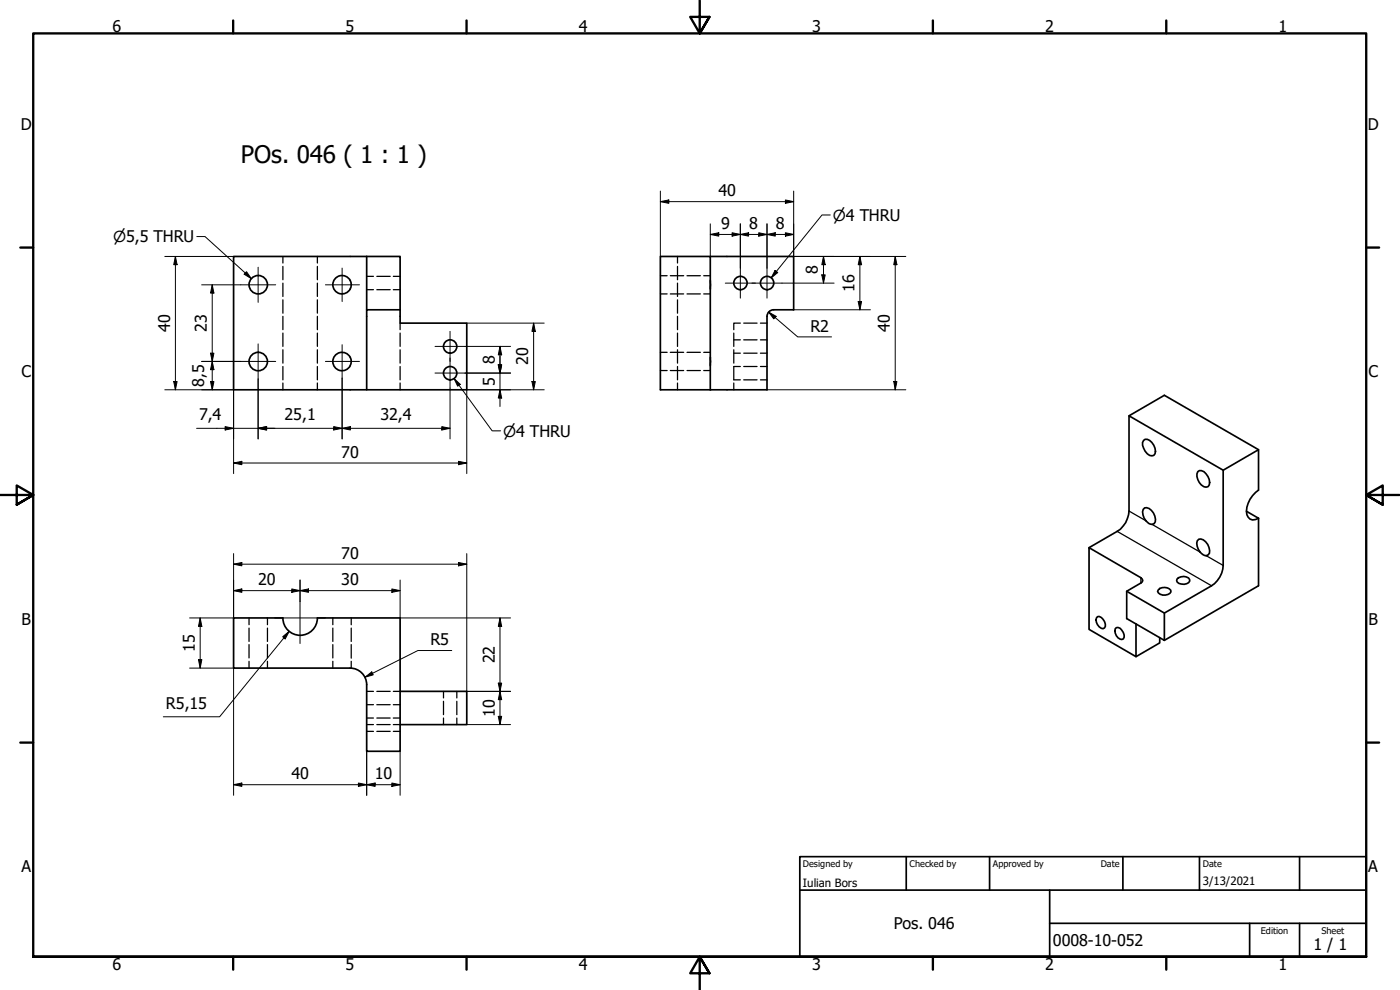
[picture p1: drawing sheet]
<svg xmlns="http://www.w3.org/2000/svg" width="420mm" height="297mm" viewBox="0 0 420 297" stroke-linecap="round" stroke-linejoin="round" font-family="sans-serif">
<!-- layer: Hidden (ISO) -->
<g fill="none" stroke="#000" stroke-width=".38">
<path d="M84.9 76.9v2M84.9 79.9v4M95.2 76.9v2M95.2 79.9v4M203.3 76.9v2M203.3 79.9v4M84.9 84.9v4M84.9 90v4M84.9 94.9v4M84.9 99.9v4M95.2 84.9v4M95.2 90v4"/>
<path d="M95.2 94.9v4M95.2 99.9v4M110 86.9h2.1M110 82.9h2.1M113.1 86.9h4M113.1 82.9h4M118 86.9h2.1M118 82.9h2.1M120.1 97v1.9M120.1 99.9v4M198.2 88.2h2M198.2 82.7h2"/>
<path d="M201.2 88.2h4M201.2 82.7h4M203.3 84.9v4M203.3 90v4M203.3 94.9v4M203.3 99.9v4M206.2 88.2h4M206.2 82.7h4M211.2 88.2h2M211.2 82.7h2M220.2 99.9v4M222.2 97h-2v1.9"/>
<path d="M223.2 97h4M228.2 97h2M84.9 105v4M84.9 110v4M84.9 114.9v2.1M95.2 105v4M95.2 110v4M95.2 114.9v2.1M120.1 105v4M120.1 110v4M120.1 114.9v2.1M198.2 111.2h2"/>
<path d="M198.2 105.7h2M201.2 111.2h4M201.2 105.7h4M203.3 105v4M203.3 110v4M203.3 114.9v2.1M206.2 111.2h4M206.2 105.7h4M211.2 111.2h2M211.2 105.7h2M220.2 105v4M220.2 114.9v2.1"/>
<path d="M220.2 102h2M220.2 106h2M222.2 110h-2v4h2M223.2 110h4M223.2 114h4M223.2 102h4M223.2 106h4M228.2 110h2M228.2 114h2M228.2 102h2M228.2 106h2M74.7 185.4v2"/>
<path d="M74.7 188.5v4M74.7 193.4v4M74.7 198.4v2.1M80.3 185.4v2M80.3 188.5v4M80.3 193.4v4M80.3 198.4v2.1M99.9 185.4v2M99.9 188.5v4M99.9 193.4v4M99.9 198.4v2.1M105.4 185.4v2"/>
<path d="M105.4 188.5v4M105.4 193.4v4.1M105.4 198.4v2.1M110 217.4h2.1M110 219.4h2.1M110 215.4h2.1M110 211.4h2.1M110 207.4h2.1M113.1 217.4h4M113.1 219.4h4M113.1 215.4h4M113.1 211.4h4"/>
<path d="M113.1 207.4h4M118 217.4h2.1M118 219.4h2.1M118 215.4h2.1M118 211.4h2.1M118 207.4h2.1M133.1 207.4v2M133.1 210.4v4M133.1 215.4v2M137.1 207.4v2M137.1 210.4v4M137.1 215.4v2"/>
</g>
<!-- layer: Visible (ISO) -->
<g fill="none" stroke="#000" stroke-width=".51">
<path d="M110 76.9h-39.9v40.1h39.9M110 76.9h10.1v16M110 76.9v16M213.2 76.9h25v16h-6a2 2 0 0 0-2 2M110 92.9h10.1v4.1h20v20h-30.1zM213.2 84.1v2.6M230.2 94.9v22.1h-32v-40.1h15v40.1M105.1 109.7a2.76 2.76 0 0 0-2.5-3.9 2.76 2.76 0 0 0-2.5 3.9 2.76 2.76 0 0 0 4.6 .6l.4-.5M213.2 107.2v2.5M338.8 124.8l28.3 16.3M343.2 132.1a1.65 1.65 0 0 1 2.5 .7 3.1 3.1 0 0 1 .6 3.8 2.1 2.1 0 0 1-2.6-1.2 2.82 2.82 0 0 1-.5-3.3zM377.7 134.9l-28.3-16.3-10.6 6.2v28.5a7.5 7.5 0 0 1-3.5 6.1l-8.5 4.9"/>
<path d="M343.1 152.8l.4-.4a3.4 3.4 0 0 1 3.2 4.2 1.58 1.58 0 0 1-2.8-.3 3.7 3.7 0 0 1-.8-3.5zM359.5 141.5a1.65 1.65 0 0 1 2.4 .7 3.1 3.1 0 0 1 .6 3.8 3 3 0 0 1-3.3-3zM374.1 153.4l3.6 2.1M377.7 155.5a2.21 2.21 0 0 1-2.6 .2 2.21 2.21 0 0 1-1-2.3 8.2 8.2 0 0 1 3.6-6.3v-12.2l-10.6 6.2v28.6a7.6 7.6 0 0 1-3.5 6.1l-14.2 8.1-11.3-6.5M377.7 155.5v20.3l-28.3 16.3M347.6 177a2.6 2.6 0 0 1 3.7 .1l.1 .5a2.45 2.45 0 0 1-4-.1zM353.3 173.7a2.53 2.53 0 0 1 3.7 .1l.1 .5a2.35 2.35 0 0 1-4-.1zM359.3 162.2l.5-.4a3.4 3.4 0 0 1 3.2 4.2 1.58 1.58 0 0 1-2.8-.3 3.7 3.7 0 0 1-.9-3.5zM84.9 185.4a5.2 5.2 0 0 0 5.2 5.2 5.2 5.2 0 0 0 5.2-5.2M84.9 185.4h-14.8v15.1h35M95.2 185.4h24.9v40h-10.1v-20a5 5 0 0 0-4.9-4.9M329.4 185a2.4 2.4 0 0 1 2.1 3.4 1.48 1.48 0 0 1-2.1-1 1.81 1.81 0 0 1 0-2.4z"/>
<path d="M335 188.3a2.4 2.4 0 0 1 2.1 3.4 1.82 1.82 0 0 1-2.4-1.7l-.1-.7 .1-.7zM348 191.3v1.6l-7.1 4.1M349.4 183.9v8.2l-11.3-6.5v-8.2l4.3-2.5 .6-.7-.2-.5-16-9.4v24.5l14.1 8.2v-9.8M120.1 207.4h20v10h-20"/>
<circle cx="77.5" cy="85.4" r="2.76"/>
<circle cx="102.7" cy="85.4" r="2.77"/>
<circle cx="222.2" cy="84.9" r="2"/>
<circle cx="230.2" cy="84.9" r="2"/>
<circle cx="77.5" cy="108.5" r="2.76"/>
<circle cx="135.1" cy="104" r="2"/>
<circle cx="135.1" cy="112" r="2"/>
</g>
<!-- layer: Visible Narrow (ISO) -->
<path d="M335.3 159.4l28.3 16.4M338.8 153.3l5.1 3M345.8 157.3l14.4 8.4M342.4 173.3v1.6M362 166.7l5.1 3" fill="none" stroke="#000" stroke-width=".38"/>
<!-- layer: Border (ISO) -->
<g fill="none" stroke="#000" stroke-width=".7">
<path d="M70 6.1v3.9M140 6.1v3.9M210 0v10l-2.9-4.9h5.8l-2.9 4.9 2.9-4.9M280 6.1v3.9M350 6.1v3.9M6.1 74.3h3.9M410 74.3h3.9M0 148.5h10l-5-2.8v5.7l5-2.9-5 2.9M420 148.5h-10l5-2.8v5.7l-5-2.9 5 2.9M6.1 222.8h3.9M410 222.8h3.9M10 287.1v-277.1h400v277.1h-400h400"/>
<path d="M70 287.1v3.8M140 287.1v3.8M212.9 292l-2.9-4.9 2.9 4.9h-5.8l2.9-4.9v9.9M280 287.1v3.8M350 287.1v3.8"/>
</g>
<!-- layer: Title (ISO) -->
<path d="M240 257h170v30.1h-170zM272 257v10.1M297 257v10.1M337 257v10.1M360 257v10.1M390 257v10.1M240 267.1h170M315 277h95M315 267.1v20M375 277v10.1M390 277v10.1" fill="none" stroke="#000" stroke-width=".51"/>
<!-- layer: Center Mark (ISO) -->
<g fill="none" stroke="#000" stroke-width=".3">
<path d="M72.3 85.5h10.4M77.5 80.2v10.5M97.7 85.5h10.2M102.7 80.4v10.1M135.1 99.4v9M217.7 84.9h9M222.2 80.4v9.1M225.7 84.9h9M230.2 80.4v9.1M72.3 108.4h10.4M77.5 103.2v10.5M97.7 108.4h10.2"/>
<path d="M102.7 103.4v10.1M130.6 111.9h9M130.6 103.9h9M135.1 107.4v9M82.4 185.4h15.3M90 180.5v12.6"/>
</g>
<!-- layer: Dimension (ISO) -->
<g fill="none" stroke="#000" stroke-width=".3">
<path d="M198.2 57.3v19.6M235.7 60l2.5 .5-2.5 .5zM238.2 57.3v19.6h33.6M49.5 76.9h20.6M52.6 76.9l.5 2.5h-1zM52.6 76.9v40.1M198.2 60.5l2.5-.5v1zM198.2 60.5h40M213.2 70.3l2.5-.5v1.1zM213.2 70.3h25M213.2 67.2v9.7M219.7 69.8l2.5 .5-2.5 .6z"/>
<path d="M222.2 70.3l2.5-.5v1.1zM222.2 67.2v13.2M227.7 69.8l2.5 .5-2.5 .6zM230.2 70.3l2.5-.5v1.1zM230.2 67.2v13.2M235.7 69.8l2.5 .5-2.5 .6zM247.1 76.9l.5 2.5h-1zM247.1 76.9v8M258.1 76.9l.5 2.5h-1zM258.1 76.9v16M268.7 76.9l.5 2.5h-1zM268.7 76.9v40.1"/>
<path d="M60.5 85.5h11.8M63.7 85.5l.5 2.4h-1zM63.7 85.5v31.5M140.1 97h23.2M160.1 97l.6 2.4h-1.1zM160.1 97v20M230.7 93.6l2.2 1.3-.7 .8zM230.7 93.6l8.7 7.5h10.2M234.7 84.9h15.6M238.2 92.9h23M246.6 82.5h1l-.5 2.4zM257.6 90.5h1l-.5 2.4z"/>
<path d="M49.5 117h20.6v25.1M52.1 114.5h1l-.5 2.5zM60.5 108.4h11.8M63.2 114.5h1l-.5 2.5zM63.2 106h1l-.5 2.4zM63.7 108.4l.5 2.5h-1zM77.5 113.7v18M102.7 113.5v18.2M135.1 116.4v15.3M139.6 111.9h13.6M139.6 103.9h13.6M149.5 109.5h1.1l-.5 2.4z"/>
<path d="M150.1 117l.5 2.4h-1.1zM150.1 103.9l.5 2.6h-1.1zM150.1 103.9v18.1M159.6 114.5h1.1l-.6 2.5zM163.3 117h-23.2v25.1M230.2 117h41.6M268.2 114.5h1l-.5 2.5zM59 128.5h76.1M67.6 128l2.5 .5-2.5 .5zM70.1 138.9l2.5-.5v1zM70.1 138.9h70M77.5 128.5l2.5-.5v1z"/>
<path d="M100.1 128l2.6 .5-2.6 .5zM102.7 128.5l2.5-.5v1zM132.6 128l2.5 .5-2.5 .5zM137.6 138.4l2.5 .5-2.5 .5zM70.1 177.2l2.5-.5v1zM70.1 169.3l2.5-.5v1zM70.1 166.1v19.3h-13.2M70.1 177.2h50M70.1 169.3h70M87.6 176.7l2.4 .5-2.4 .5zM90 177.2l2.6-.5v1zM90 174v6.5"/>
<path d="M117.6 176.7l2.5 .5-2.5 .5zM120.1 174v11.4h33.1M137.6 168.8l2.5 .5-2.5 .5zM140.1 166.1v41.3h13.1M59.6 197.9h1l-.5 2.6zM60.1 185.4l.5 2.5h-1zM60.1 185.4v15.1M84.8 191.1l2-1.7-1.2 2.3zM86.8 189.4l-20.9 25.7h-16.9M135.6 195.2h-10.2l-15.9 8M150.1 185.4l.5 2.5h-1.1zM150.1 185.4v32"/>
<path d="M56.9 200.5h13.2v38.1M109.5 203.2l2.1-1.6 .4 .9zM140.1 217.4h13.1M149.5 214.9h1.1l-.5 2.5zM149.5 205h1.1l-.5 2.4zM150.1 207.4l.5 2.5h-1.1zM70.1 235.4l2.5-.5v1.1zM70.1 235.4h50M107.6 234.9l2.4 .5-2.4 .6zM110 235.4l2.6-.5v1.1zM110 225.4v13.2M117.6 234.9l2.5 .5-2.5 .6z"/>
<path d="M120.1 225.4v13.2"/>
</g>
<g fill="#000">
<path d="M198.2 60.5l2.5-.5v1z" fill-rule="evenodd"/>
<path d="M52.6 76.9l.5 2.5h-1z" fill-rule="evenodd"/>
<path d="M213.2 70.3l2.5-.5v1.1z" fill-rule="evenodd"/>
<path d="M219.7 69.8l2.5 .5-2.5 .6z" fill-rule="evenodd"/>
<path d="M222.2 70.3l2.5-.5v1.1z" fill-rule="evenodd"/>
<path d="M227.7 69.8l2.5 .5-2.5 .6z" fill-rule="evenodd"/>
<path d="M230.2 70.3l2.5-.5v1.1z" fill-rule="evenodd"/>
<path d="M235.7 69.8l2.5 .5-2.5 .6z" fill-rule="evenodd"/>
<path d="M235.7 60l2.5 .5-2.5 .5z" fill-rule="evenodd"/>
<path d="M247.1 76.9l.5 2.5h-1z" fill-rule="evenodd"/>
<path d="M258.1 76.9l.5 2.5h-1z" fill-rule="evenodd"/>
<path d="M268.7 76.9l.5 2.5h-1z" fill-rule="evenodd"/>
<path d="M63.7 85.5l.5 2.4h-1z" fill-rule="evenodd"/>
<path d="M160.1 97l.6 2.4h-1.1z" fill-rule="evenodd"/>
<path d="M230.7 93.6l2.2 1.3-.7 .8z" fill-rule="evenodd"/>
<path d="M246.6 82.5h1l-.5 2.4z" fill-rule="evenodd"/>
<path d="M257.6 90.5h1l-.5 2.4z" fill-rule="evenodd"/>
<path d="M52.1 114.5h1l-.5 2.5z" fill-rule="evenodd"/>
<path d="M63.2 114.5h1l-.5 2.5z" fill-rule="evenodd"/>
<path d="M63.2 106h1l-.5 2.4z" fill-rule="evenodd"/>
<path d="M63.7 108.4l.5 2.5h-1z" fill-rule="evenodd"/>
<path d="M149.5 109.5h1.1l-.5 2.4z" fill-rule="evenodd"/>
<path d="M149.5 109.5h1.1l-.5 2.4z" fill-rule="evenodd"/>
<path d="M150.1 117l.5 2.4h-1.1z" fill-rule="evenodd"/>
<path d="M150.1 103.9l.5 2.6h-1.1z" fill-rule="evenodd"/>
<path d="M159.6 114.5h1.1l-.6 2.5z" fill-rule="evenodd"/>
<path d="M268.2 114.5h1l-.5 2.5z" fill-rule="evenodd"/>
<path d="M67.6 128l2.5 .5-2.5 .5z" fill-rule="evenodd"/>
<path d="M70.1 138.9l2.5-.5v1z" fill-rule="evenodd"/>
<path d="M77.5 128.5l2.5-.5v1z" fill-rule="evenodd"/>
<path d="M77.5 128.5l2.5-.5v1z" fill-rule="evenodd"/>
<path d="M100.1 128l2.6 .5-2.6 .5z" fill-rule="evenodd"/>
<path d="M102.7 128.5l2.5-.5v1z" fill-rule="evenodd"/>
<path d="M132.6 128l2.5 .5-2.5 .5z" fill-rule="evenodd"/>
<path d="M137.6 138.4l2.5 .5-2.5 .5z" fill-rule="evenodd"/>
<path d="M70.1 177.2l2.5-.5v1z" fill-rule="evenodd"/>
<path d="M70.1 169.3l2.5-.5v1z" fill-rule="evenodd"/>
<path d="M87.6 176.7l2.4 .5-2.4 .5z" fill-rule="evenodd"/>
<path d="M90 177.2l2.6-.5v1z" fill-rule="evenodd"/>
<path d="M117.6 176.7l2.5 .5-2.5 .5z" fill-rule="evenodd"/>
<path d="M137.6 168.8l2.5 .5-2.5 .5z" fill-rule="evenodd"/>
<path d="M59.6 197.9h1l-.5 2.6z" fill-rule="evenodd"/>
<path d="M60.1 185.4l.5 2.5h-1z" fill-rule="evenodd"/>
<path d="M84.8 191.1l2-1.7-1.2 2.3z" fill-rule="evenodd"/>
<path d="M150.1 185.4l.5 2.5h-1.1z" fill-rule="evenodd"/>
<path d="M109.5 203.2l2.1-1.6 .4 .9z" fill-rule="evenodd"/>
<path d="M149.5 214.9h1.1l-.5 2.5z" fill-rule="evenodd"/>
<path d="M149.5 205h1.1l-.5 2.4z" fill-rule="evenodd"/>
<path d="M150.1 207.4l.5 2.5h-1.1z" fill-rule="evenodd"/>
<path d="M70.1 235.4l2.5-.5v1.1z" fill-rule="evenodd"/>
<path d="M107.6 234.9l2.4 .5-2.4 .6z" fill-rule="evenodd"/>
<path d="M110 235.4l2.6-.5v1.1z" fill-rule="evenodd"/>
<path d="M117.6 234.9l2.5 .5-2.5 .6z" fill-rule="evenodd"/>
</g>
<!-- layer: Symbol (ISO) -->
<path d="M59.1 71h2.4l13.9 12.6M249.2 64.5h-2.5l-15.2 18.9M74 81.5l1.4 2.1-2.1-1.3zM232.6 81.1l.8 .7-1.9 1.6zM136.3 113.6l1.8 1.7-.7 .6zM136.3 113.6l11.4 15.7h2.5" fill="none" stroke="#000" stroke-width=".3"/>
<g fill="#000">
<path d="M74 81.5l1.4 2.1-2.1-1.3z" fill-rule="evenodd"/>
<path d="M232.6 81.1l.8 .7-1.9 1.6z" fill-rule="evenodd"/>
<path d="M136.3 113.6l1.8 1.7-.7 .6z" fill-rule="evenodd"/>
</g>
<text font-size="7.2" x="72.3" y="49">POs. 046 ( 1 : 1 )</text>
<g font-size="4.8">
<text x="33.7" y="9.6">6</text>
<text x="103.7" y="9.6">5</text>
<text x="173.7" y="9.6">4</text>
<text x="243.7" y="9.6">3</text>
<text x="313.7" y="9.6">2</text>
<text x="383.7" y="9.6">1</text>
<text x="6.2" y="38.9">D</text>
<text x="410.5" y="38.9">D</text>
<text x="215.6" y="58.9">40</text>
<text x="216.4" y="68.8">9</text>
<text x="224.9" y="68.8">8</text>
<text x="232.9" y="68.8">8</text>
<text x="245.5" y="82.3" transform="rotate(-90 245.5 82.3)">8</text>
<text x="256.5" y="87.6" transform="rotate(-90 256.5 87.6)">16</text>
<text x="51.1" y="99.6" transform="rotate(-90 51.1 99.6)">40</text>
<text x="62" y="99.6" transform="rotate(-90 62 99.6)">23</text>
<text x="243.2" y="99.6">R2</text>
<text x="267.1" y="99.6" transform="rotate(-90 267.1 99.6)">40</text>
<text x="6.4" y="113.1">C</text>
<text x="148.5" y="109.3" transform="rotate(-90 148.5 109.3)">8</text>
<text x="158.6" y="109.6" transform="rotate(-90 158.6 109.6)">20</text>
<text x="410.7" y="113.1">C</text>
<text x="61.3" y="116.1" transform="rotate(-90 61.3 116.1)">8,5</text>
<text x="148.5" y="115.7" transform="rotate(-90 148.5 115.7)">5</text>
<text x="59.8" y="126.1">7,4</text>
<text x="85.4" y="126.1">25,1</text>
<text x="114.2" y="126.1">32,4</text>
<text x="102.4" y="137.3">70</text>
<text x="102.4" y="167.7">70</text>
<text x="77.5" y="175.6">20</text>
<text x="102.4" y="175.6">30</text>
<text x="6.4" y="187.4">B</text>
<text x="410.7" y="187.4">B</text>
<text x="58.5" y="195.6" transform="rotate(-90 58.5 195.6)">15</text>
<text x="129.2" y="193.6">R5</text>
<text x="148.5" y="199.1" transform="rotate(-90 148.5 199.1)">22</text>
<text x="49.8" y="212.7">R5,15</text>
<text x="148.5" y="215.1" transform="rotate(-90 148.5 215.1)">10</text>
<text x="87.4" y="233.9">40</text>
<text x="112.5" y="233.9">10</text>
<text x="6.4" y="261.7">A</text>
<text x="410.7" y="261.7">A</text>
<text x="268.2" y="278.8">Pos. 046</text>
<text x="316" y="283.8">0008-10-052</text>
<text x="394.2" y="285">1 / 1</text>
<text x="33.7" y="290.9">6</text>
<text x="103.7" y="290.9">5</text>
<text x="173.7" y="290.9">4</text>
<text x="243.7" y="290.9">3</text>
<text x="313.7" y="290.9">2</text>
<text x="383.7" y="290.9">1</text>
</g>
<g font-size="4.6">
<text x="249.9" y="66.2">⌀4 THRU</text>
<text x="34" y="72.8">⌀5,5 THRU</text>
<text x="151" y="131">⌀4 THRU</text>
</g>
<g font-size="3.4">
<text x="241" y="266">Iulian Bors</text>
<text x="361" y="265.5">3/13/2021</text>
</g>
<g font-size="2.7">
<text x="241" y="260.1">Designed by</text>
<text x="273" y="260.1">Checked by</text>
<text x="298" y="260.1">Approved by</text>
<text x="330.3" y="260">Date</text>
<text x="361" y="260">Date</text>
<text x="378.4" y="280.1">Edition</text>
<text x="396.6" y="280.1">Sheet</text>
</g>
</svg>
